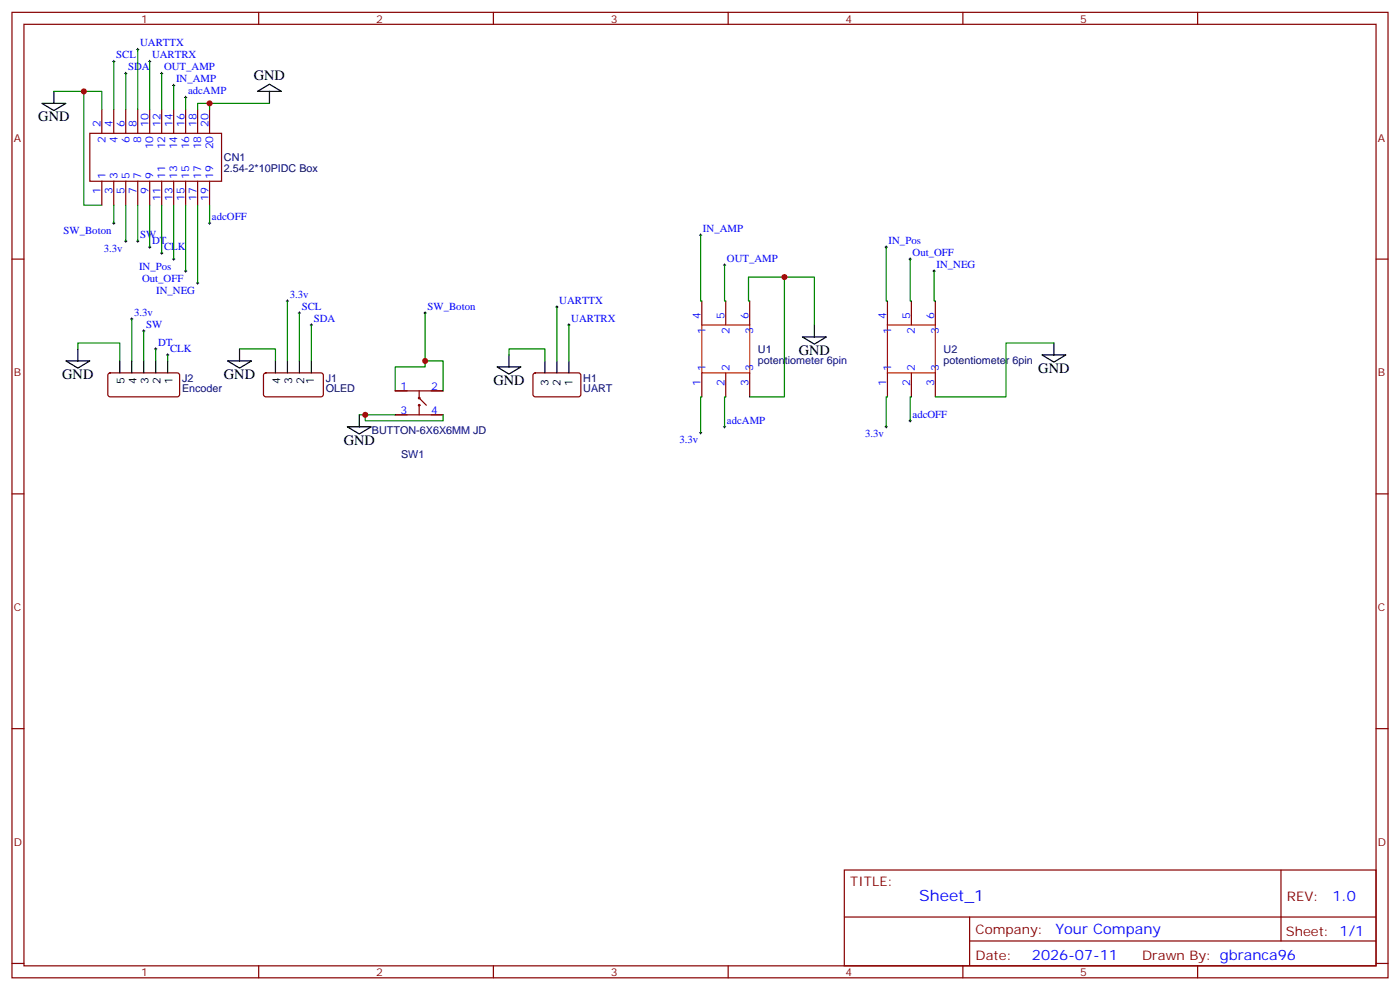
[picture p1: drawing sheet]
<svg xmlns="http://www.w3.org/2000/svg" width="412mm" height="292mm" viewBox="0 0 412 292" stroke-linecap="round" stroke-linejoin="round" font-family="sans-serif">
<g fill="none" stroke="#870000" stroke-width=".35">
<path d="M3.5 3.6h405.4v284.4h-405.4zM7.1 7.2h398.2v277.2h-398.2zM76.2 3.6v3.6M145.3 3.6v3.6M214.5 3.6v3.6M283.6 3.6v3.6M352.8 3.6v3.6M26.5 39.3h38.8v14.1h-38.8zM30 32.2v7.1M33.5 32.2v7.1M37 32.2v7.1M40.6 32.2v7.1"/>
<path d="M44.1 32.2v7.1M47.6 32.2v7.1M51.2 32.2v7.1M54.7 32.2v7.1M58.2 32.2v7.1M61.7 32.2v7.1M30 53.4v7M33.5 53.4v7M37 53.4v7M40.6 53.4v7M44.1 53.4v7M47.6 53.4v7"/>
<path d="M51.2 53.4v7M54.7 53.4v7M58.2 53.4v7M61.7 53.4v7M3.5 76.3h3.6M405.3 76.3h3.6M206.7 88.7v7M213.8 88.7v7M220.8 88.7v7M261.4 88.7v7M268.5 88.7v7M275.5 88.7v7"/>
<path d="M32 110l.5-.2 20 .1 .4 .6v5.9l-.7 .5-20-.1-.5-.6v-5.7zM77.8 110l.5-.2 16.5 .1 .4 .6v5.9l-.7 .5-16.5-.1-.4-.6v-5.7zM116.4 115.1h14.1M123.5 117.2l2.1 2.1M123.5 115.1v1.8M123.5 119.7v2.5M157.2 110l.5-.2 13 .1 .4 .6-.1 5.9-.6 .5-13-.1-.4-.6v-5.7zM206.7 109.8v7.1M213.8 109.8v7.1M220.8 109.8v7.1M261.4 109.8v7.1M268.5 109.8v7.1"/>
<path d="M275.5 109.8v7.1M116.4 122.2h14.1M3.5 145.5h3.6M405.3 145.5h3.6M3.5 214.6h3.6M405.3 214.6h3.6M248.7 256.2h156.6v28.2h-156.6zM377.3 256.2v20.9M248.7 270.1h156.5M285.6 277.1h119.6M285.6 270.1v14.1M3.5 283.7h3.6"/>
<path d="M76.2 284.4v3.6M145.3 284.4v3.6M214.5 284.4v3.6M283.6 284.4v3.6M352.8 284.4v3.6M405.3 283.7h3.6"/>
<circle cx="123.5" cy="119.3" r=".22"/>
<circle cx="123.5" cy="117.2" r=".22"/>
</g>
<g fill="none" stroke="#000" stroke-width=".35">
<path d="M12.3 30.4h7.1l-3.5 2.2zM15.9 26.9v3.5M75.8 26.9l3.6-2.1 3.5 2.1zM79.4 26.9v3.5M236.4 99.2h7l-3.5 2.2zM239.9 95.7v3.5M19.4 106.3h7.1l-3.6 2.1zM22.9 102.8v3.5M35.3 106.3v3.5M38.8 106.3v3.5M42.3 106.3v3.5M45.9 106.3v3.5"/>
<path d="M49.4 106.3v3.5M67 106.3h7.1l-3.5 2.1zM70.6 102.8v3.5M81.1 106.3v3.5M84.7 106.3v3.5M88.2 106.3v3.5M91.7 106.3v3.5M146.4 108.1h7.1l-3.6 2.1zM149.9 104.5v3.6M160.5 106.3v3.5M164 106.3v3.5M167.6 106.3v3.5"/>
<path d="M306.9 104.5h7.1l-3.6 2.1zM310.4 101v3.5M102.3 125.7h7.1l-3.6 2.1zM105.8 122.2v3.5"/>
</g>
<g fill="none" stroke="#000" stroke-width=".29">
<path d="M33.2 18.1h.7M33.5 17.7v.8M40.2 14.6h.7M40.6 14.2v.7M43.7 18.1h.7M44.1 17.7v.8M36.7 21.6h.7M37 21.3v.7M47.3 21.6h.7M47.6 21.3v.7M50.8 25.2h.7M51.2 24.8v.7"/>
<path d="M54.3 28.7h.7M54.7 28.3v.7M33.2 65.7h.7M33.5 65.4v.7M36.7 71h.7M37 70.7v.7M40.2 71h.7M40.6 70.7v.7M43.7 72.8h.7M44.1 72.4v.7M47.3 74.5h.7M47.6 74.2v.7"/>
<path d="M50.8 76.3h.7M51.2 76v.7M54.3 79.8h.7M54.7 79.5v.7M61.4 65.7h.7M61.7 65.4v.7M206 69.3h.7M206.4 68.9v.7M213.1 78.1h.7M213.4 77.7v.7M260.7 72.8h.7M261.1 72.4v.7"/>
<path d="M267.8 76.3h.7M268.1 76v.7M274.8 79.8h.7M275.2 79.5v.7M38.5 93.9h.7M38.8 93.6v.7M42 97.5h.7M42.3 97.1v.7M57.9 83.4h.7M58.2 83v.7M84.3 88.7h.7M84.7 88.3v.7"/>
<path d="M87.8 92.2h.7M88.2 91.8v.7M91.4 95.7h.7M91.7 95.4v.7M124.9 92.2h.7M125.2 91.8v.7M163.7 90.4h.7M164 90.1v.7M167.2 95.7h.7M167.6 95.4v.7M45.5 102.8h.7M45.9 102.4v.7"/>
<path d="M49 104.5h.7M49.4 104.2v.7M206 127.5h.7M206.4 127.1v.7M213.1 125.7h.7M213.4 125.3v.7M260.7 125.7h.7M261.1 125.3v.7M267.8 123.9h.7M268.1 123.6v.7"/>
</g>
<g fill="none" stroke="#008700" stroke-width=".35">
<path d="M33.5 18.1v14.1M40.6 14.6v17.6M44.1 18.1v14.1M15.9 26.9h14.1v5.3M24.7 26.9v33.5h5.3M37 21.6v10.6M47.6 21.6v10.6M51.2 25.2v7M54.7 28.7v3.5M61.7 30.4v1.8M79.4 30.4h-21.2v1.8M33.5 60.4v5.3"/>
<path d="M37 60.4v10.6M40.6 60.4v10.6M44.1 60.4v12.4M47.6 60.4v14.1M51.2 60.4v15.9M54.7 60.4v19.4M58.2 60.4v23M61.7 60.4v5.3M206.4 69.3v19.4h.3M213.4 78.1v10.6h.4M261.1 72.8v15.9h.3M268.1 76.3v12.4h.4"/>
<path d="M275.2 79.8v8.9h.3M38.8 93.9v12.4M42.3 97.5v8.8M84.7 88.7v17.6M88.2 92.2v14.1M91.7 95.7v10.6M125.2 92.2v15.9h-8.8v7M164 90.4v15.9M167.6 95.7v10.6M220.8 88.7h-.3v-7.1h19.4v14.1M231.1 81.6v35.3h-10.3M22.9 102.8v-1.8h12.4v5.3"/>
<path d="M45.9 102.8v3.5M49.4 104.5v1.8M70.6 102.8h10.5v3.5M125.2 106.3h5.3v8.8M149.9 104.5v-1.7h10.6v3.5M206.7 116.9h-.3v10.6M213.8 116.9h-.4v8.8M261.4 116.9h-.3v8.8M268.5 116.9h-.4v7M310.4 101h-14.1v15.9h-20.8M105.8 122.2h10.6M107.6 122.2v1.7h22.9v-1.7"/>
</g>
<path d="M206.7 95.7h14.1v14.1h-14.1zM261.4 95.7h14.1v14.1h-14.1z" fill="none" stroke="#c30" stroke-width=".35"/>
<g fill="#c00">
<circle cx="231.1" cy="81.6" r=".88"/>
<circle cx="125.2" cy="106.3" r=".88"/>
<circle cx="107.6" cy="122.2" r=".88"/>
<circle cx="24.7" cy="26.9" r=".88"/>
<circle cx="61.7" cy="30.4" r=".88"/>
</g>
<text font-size="4.6" fill="#00f" x="270.8" y="265.3">Sheet_1</text>
<g font-size="4.2">
<text x="74.8" y="23.7">GND</text>
<text x="11.3" y="35.7">GND</text>
<text x="235.3" y="104.5">GND</text>
<text x="18.3" y="111.6">GND</text>
<text x="66" y="111.6">GND</text>
<text x="145.3" y="113.3">GND</text>
<text x="305.9" y="109.8">GND</text>
<text x="101.2" y="131">GND</text>
</g>
<g font-size="4.2" fill="#00f">
<text x="392.5" y="265.5">1.0</text>
<text x="310.9" y="275">Your Company</text>
<text x="304" y="282.9">2026-07-11</text>
</g>
<g font-size="3.9" fill="#800">
<text x="250.5" y="260.8">TITLE:</text>
<text x="379.1" y="265.5">REV:</text>
<text x="287.4" y="275">Company:</text>
<text x="378.7" y="275.6">Sheet: 1/1</text>
<text x="287.4" y="282.7">Date:</text>
<text x="336.4" y="282.8">Drawn By: gbranca96</text>
</g>
<g font-size="3.2" fill="#800">
<text x="41.6" y="6.6">1</text>
<text x="110.8" y="6.6">2</text>
<text x="179.9" y="6.6">3</text>
<text x="249.1" y="6.6">4</text>
<text x="318.2" y="6.6">5</text>
<text x="4.1" y="41.7">A</text>
<text x="405.9" y="41.7">A</text>
<text x="4.1" y="110.9">B</text>
<text x="405.9" y="110.9">B</text>
<text x="4.1" y="180">C</text>
<text x="405.9" y="180">C</text>
<text x="4.1" y="249.2">D</text>
<text x="405.9" y="249.2">D</text>
<text x="41.6" y="287.4">1</text>
<text x="110.8" y="287.4">2</text>
<text x="179.9" y="287.4">3</text>
<text x="249.1" y="287.4">4</text>
<text x="318.2" y="287.4">5</text>
</g>
<g font-size="3.2" fill="#00f">
<text x="34.2" y="17.2">SCL</text>
<text x="41.3" y="13.7">UARTTX</text>
<text x="44.8" y="17.2">UARTRX</text>
<text x="37.7" y="20.7">SDA</text>
<text x="48.3" y="20.7">OUT_AMP</text>
<text x="51.9" y="24.3">IN_AMP</text>
<text x="55.4" y="27.8">adcAMP</text>
<text x="29.6" y="37.5" transform="rotate(-90 29.6 37.5)">2</text>
<text x="31" y="42" transform="rotate(-90 31 42)">2</text>
<text x="33.2" y="37.5" transform="rotate(-90 33.2 37.5)">4</text>
<text x="34.6" y="42" transform="rotate(-90 34.6 42)">4</text>
<text x="36.7" y="37.5" transform="rotate(-90 36.7 37.5)">6</text>
<text x="38.1" y="42" transform="rotate(-90 38.1 42)">6</text>
<text x="40.2" y="37.5" transform="rotate(-90 40.2 37.5)">8</text>
<text x="41.6" y="42" transform="rotate(-90 41.6 42)">8</text>
<text x="43.7" y="37.5" transform="rotate(-90 43.7 37.5)">10</text>
<text x="47.3" y="37.5" transform="rotate(-90 47.3 37.5)">12</text>
<text x="50.8" y="37.5" transform="rotate(-90 50.8 37.5)">14</text>
<text x="54.3" y="37.5" transform="rotate(-90 54.3 37.5)">16</text>
<text x="57.9" y="37.5" transform="rotate(-90 57.9 37.5)">18</text>
<text x="61.4" y="37.5" transform="rotate(-90 61.4 37.5)">20</text>
<text x="45.2" y="44" transform="rotate(-90 45.2 44)">10</text>
<text x="48.7" y="44" transform="rotate(-90 48.7 44)">12</text>
<text x="52.2" y="44" transform="rotate(-90 52.2 44)">14</text>
<text x="55.7" y="44" transform="rotate(-90 55.7 44)">16</text>
<text x="59.3" y="44" transform="rotate(-90 59.3 44)">18</text>
<text x="62.8" y="44" transform="rotate(-90 62.8 44)">20</text>
<text x="31" y="52.7" transform="rotate(-90 31 52.7)">1</text>
<text x="34.6" y="52.7" transform="rotate(-90 34.6 52.7)">3</text>
<text x="38.1" y="52.7" transform="rotate(-90 38.1 52.7)">5</text>
<text x="41.6" y="52.7" transform="rotate(-90 41.6 52.7)">7</text>
<text x="45.2" y="52.7" transform="rotate(-90 45.2 52.7)">9</text>
<text x="48.7" y="52.7" transform="rotate(-90 48.7 52.7)">11</text>
<text x="52.2" y="52.7" transform="rotate(-90 52.2 52.7)">13</text>
<text x="55.7" y="52.7" transform="rotate(-90 55.7 52.7)">15</text>
<text x="59.3" y="52.7" transform="rotate(-90 59.3 52.7)">17</text>
<text x="62.8" y="52.7" transform="rotate(-90 62.8 52.7)">19</text>
<text x="29.6" y="57.2" transform="rotate(-90 29.6 57.2)">1</text>
<text x="33.2" y="57.2" transform="rotate(-90 33.2 57.2)">3</text>
<text x="36.7" y="57.2" transform="rotate(-90 36.7 57.2)">5</text>
<text x="40.2" y="57.2" transform="rotate(-90 40.2 57.2)">7</text>
<text x="43.7" y="57.2" transform="rotate(-90 43.7 57.2)">9</text>
<text x="47.3" y="59.2" transform="rotate(-90 47.3 59.2)">11</text>
<text x="50.8" y="59.2" transform="rotate(-90 50.8 59.2)">13</text>
<text x="54.3" y="59.2" transform="rotate(-90 54.3 59.2)">15</text>
<text x="57.9" y="59.2" transform="rotate(-90 57.9 59.2)">17</text>
<text x="61.4" y="59.2" transform="rotate(-90 61.4 59.2)">19</text>
<text x="62.4" y="64.8">adcOFF</text>
<text x="18.7" y="68.8">SW_Boton</text>
<text x="41.3" y="70.1">SW</text>
<text x="44.8" y="71.9">DT</text>
<text x="207.1" y="68.4">IN_AMP</text>
<text x="261.8" y="71.9">IN_Pos</text>
<text x="30.6" y="74.1">3.3v</text>
<text x="48.3" y="73.7">CLK</text>
<text x="214.1" y="77.2">OUT_AMP</text>
<text x="268.8" y="75.4">Out_OFF</text>
<text x="41" y="79.5">IN_Pos</text>
<text x="41.8" y="83">Out_OFF</text>
<text x="275.9" y="79">IN_NEG</text>
<text x="46" y="86.5">IN_NEG</text>
<text x="85.4" y="87.8">3.3v</text>
<text x="164.7" y="89.5">UARTTX</text>
<text x="39.5" y="93.1">3.3v</text>
<text x="88.9" y="91.3">SCL</text>
<text x="92.4" y="94.8">SDA</text>
<text x="125.9" y="91.3">SW_Boton</text>
<text x="168.3" y="94.8">UARTRX</text>
<text x="206.4" y="93.9" transform="rotate(-90 206.4 93.9)">4</text>
<text x="213.4" y="93.9" transform="rotate(-90 213.4 93.9)">5</text>
<text x="220.5" y="93.9" transform="rotate(-90 220.5 93.9)">6</text>
<text x="261.1" y="93.9" transform="rotate(-90 261.1 93.9)">4</text>
<text x="268.1" y="93.9" transform="rotate(-90 268.1 93.9)">5</text>
<text x="275.2" y="93.9" transform="rotate(-90 275.2 93.9)">6</text>
<text x="43" y="96.6">SW</text>
<text x="46.6" y="101.9">DT</text>
<text x="207.8" y="98.4" transform="rotate(-90 207.8 98.4)">1</text>
<text x="214.8" y="98.4" transform="rotate(-90 214.8 98.4)">2</text>
<text x="221.9" y="98.4" transform="rotate(-90 221.9 98.4)">3</text>
<text x="262.5" y="98.4" transform="rotate(-90 262.5 98.4)">1</text>
<text x="269.5" y="98.4" transform="rotate(-90 269.5 98.4)">2</text>
<text x="276.6" y="98.4" transform="rotate(-90 276.6 98.4)">3</text>
<text x="50.1" y="103.6">CLK</text>
<text x="206.4" y="113.6" transform="rotate(-90 206.4 113.6)">1</text>
<text x="207.8" y="109.1" transform="rotate(-90 207.8 109.1)">1</text>
<text x="213.4" y="113.6" transform="rotate(-90 213.4 113.6)">2</text>
<text x="214.8" y="109.1" transform="rotate(-90 214.8 109.1)">2</text>
<text x="220.5" y="113.6" transform="rotate(-90 220.5 113.6)">3</text>
<text x="221.9" y="109.1" transform="rotate(-90 221.9 109.1)">3</text>
<text x="261.1" y="113.6" transform="rotate(-90 261.1 113.6)">1</text>
<text x="262.5" y="109.1" transform="rotate(-90 262.5 109.1)">1</text>
<text x="268.1" y="113.6" transform="rotate(-90 268.1 113.6)">2</text>
<text x="269.5" y="109.1" transform="rotate(-90 269.5 109.1)">2</text>
<text x="275.2" y="113.6" transform="rotate(-90 275.2 113.6)">3</text>
<text x="276.6" y="109.1" transform="rotate(-90 276.6 109.1)">3</text>
<text x="117.9" y="114.8">1</text>
<text x="127" y="114.8">2</text>
<text x="117.9" y="121.8">3</text>
<text x="127" y="121.8">4</text>
<text x="214.1" y="124.8">adcAMP</text>
<text x="268.8" y="123">adcOFF</text>
<text x="200.1" y="130.6">3.3v</text>
<text x="254.8" y="128.8">3.3v</text>
</g>
<g font-size="3.2" fill="#000080">
<text x="66" y="47.5">CN1</text>
<text x="66" y="50.6">2.54-2*10PIDC Box</text>
<text x="223.3" y="107.1">potentiometer 6pin</text>
<text x="223.3" y="103.9">U1</text>
<text x="278" y="107.1">potentiometer 6pin</text>
<text x="278" y="103.9">U2</text>
<text x="53.6" y="112.5">J2</text>
<text x="96" y="112.4">J1</text>
<text x="171.8" y="112.5">H1</text>
<text x="53.6" y="115.6">Encoder</text>
<text x="96" y="115.6">OLED</text>
<text x="171.8" y="115.6">UART</text>
<text x="109.6" y="127.9">BUTTON-6X6X6MM JD</text>
<text x="118.1" y="135">SW1</text>
</g>
<g font-size="3.2">
<text x="36.7" y="113.1" transform="rotate(-90 36.7 113.1)">5</text>
<text x="40.2" y="113.1" transform="rotate(-90 40.2 113.1)">4</text>
<text x="43.7" y="113.1" transform="rotate(-90 43.7 113.1)">3</text>
<text x="47.3" y="113.1" transform="rotate(-90 47.3 113.1)">2</text>
<text x="50.8" y="113.1" transform="rotate(-90 50.8 113.1)">1</text>
<text x="82.5" y="113.1" transform="rotate(-90 82.5 113.1)">4</text>
<text x="86.1" y="113.1" transform="rotate(-90 86.1 113.1)">3</text>
<text x="89.6" y="113.1" transform="rotate(-90 89.6 113.1)">2</text>
<text x="92.4" y="113.1" transform="rotate(-90 92.4 113.1)">1</text>
<text x="161.6" y="113.6" transform="rotate(-90 161.6 113.6)">3</text>
<text x="165.1" y="113.6" transform="rotate(-90 165.1 113.6)">2</text>
<text x="168.6" y="113.6" transform="rotate(-90 168.6 113.6)">1</text>
</g>
</svg>
